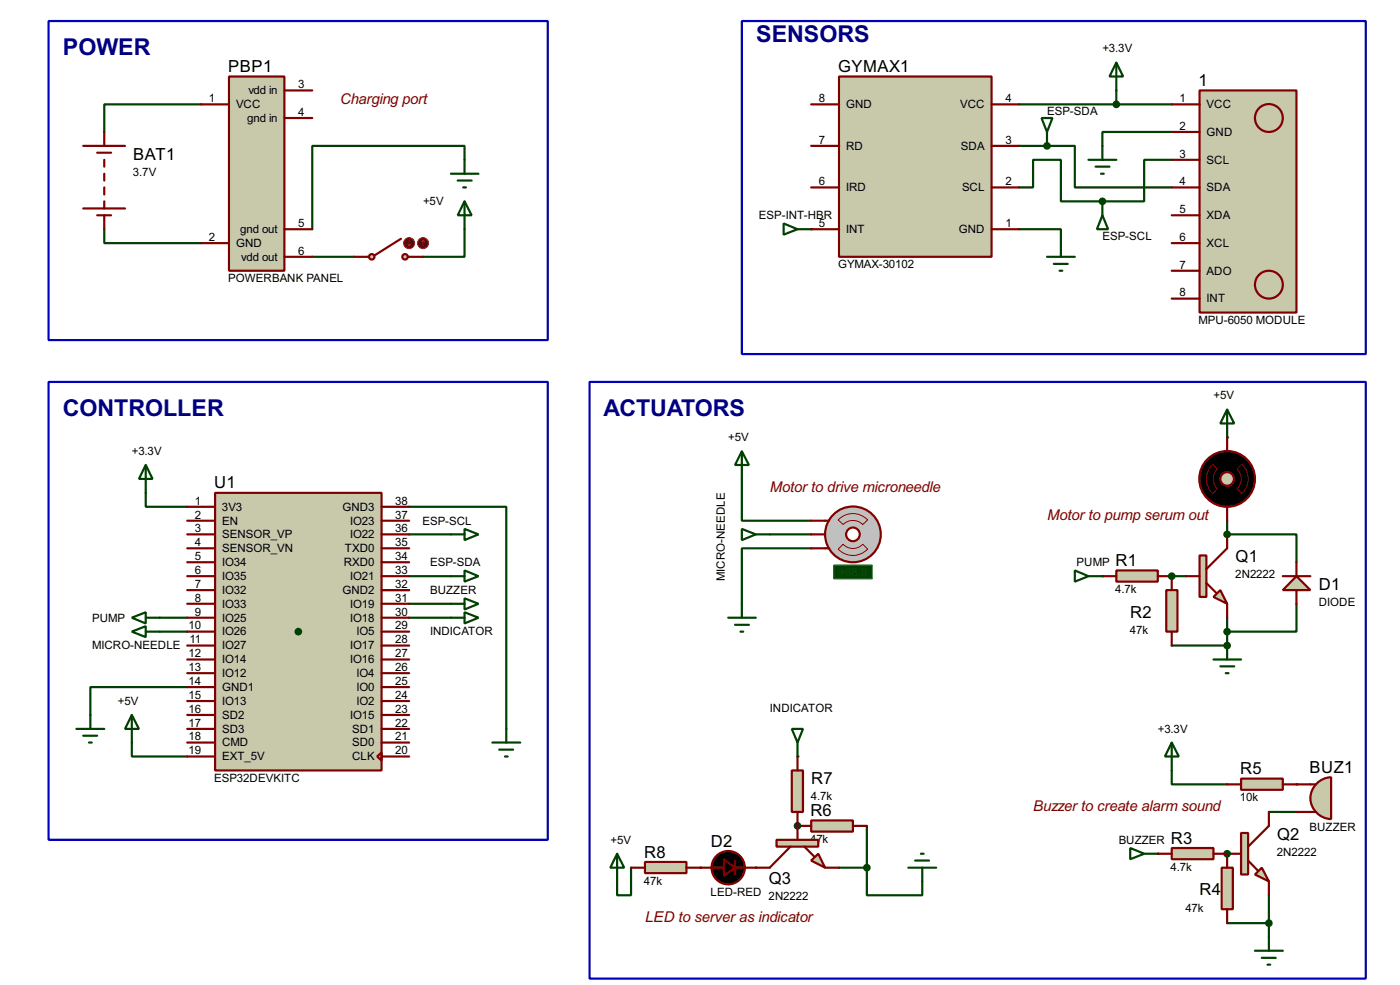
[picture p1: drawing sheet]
<svg xmlns="http://www.w3.org/2000/svg" width="256mm" height="180mm" viewBox="0 0 256 180" stroke-linecap="round" stroke-linejoin="round" font-family="sans-serif">
<path d="M204.5 16.6v2.5h10.2M214.7 24.2h-12.7v2.5" fill="none" stroke="#004000" stroke-width=".4"/>
<circle cx="202" cy="36.9" r=".2" fill="#004000"/>
<path d="M214.7 29.3h-5.1v7.6h-7.6" fill="none" stroke="#004000" stroke-width=".4"/>
<circle cx="191.8" cy="26.7" r=".2" fill="#004000"/>
<path d="M186.7 19.1h17.8M186.7 26.7h10.2v7.6h17.8M186.7 34.3h2.6v-5h5.1v7.6h7.6M186.7 42h7.7v2.5" fill="none" stroke="#004000" stroke-width=".4"/>
<circle cx="148.6" cy="42" r=".2" fill="#004000"/>
<path d="M36.9 19.1h-17.8v5.1M19.1 42v2.5h17.8" fill="none" stroke="#004000" stroke-width=".4"/>
<g fill="#004000">
<circle cx="202" cy="105.5" r=".2"/>
<circle cx="224.8" cy="80.1" r=".2"/>
</g>
<path d="M224.8 97.8h12.7v5.1" fill="none" stroke="#004000" stroke-width=".4"/>
<circle cx="224.8" cy="97.8" r=".2" fill="#004000"/>
<path d="M224.8 95.3v2.5" fill="none" stroke="#004000" stroke-width=".4"/>
<circle cx="214.7" cy="105.5" r=".2" fill="#004000"/>
<path d="M214.7 105.5h2.5" fill="none" stroke="#004000" stroke-width=".4"/>
<circle cx="214.7" cy="105.5" r=".2" fill="#004000"/>
<path d="M214.7 118.2h10.1" fill="none" stroke="#004000" stroke-width=".4"/>
<circle cx="224.8" cy="118.2" r=".2" fill="#004000"/>
<path d="M224.8 113.1v5.1M237.5 110.5v5.1h-12.7" fill="none" stroke="#004000" stroke-width=".4"/>
<circle cx="224.8" cy="156.3" r=".2" fill="#004000"/>
<path d="M232.5 148.6h5" fill="none" stroke="#004000" stroke-width=".4"/>
<circle cx="237.5" cy="143.6" r=".2" fill="#004000"/>
<path d="M214.7 141v2.6h10.1M224.8 169h7.7M232.5 163.9v7.6" fill="none" stroke="#004000" stroke-width=".4"/>
<g fill="#004000">
<circle cx="212.1" cy="156.3" r=".2"/>
<circle cx="224.8" cy="156.3" r=".2"/>
<circle cx="146.1" cy="151.2" r=".2"/>
</g>
<path d="M158.8 151.2v12.7h10.2v-2.6" fill="none" stroke="#004000" stroke-width=".4"/>
<g fill="#004000">
<circle cx="146.1" cy="138.5" r=".2"/>
<circle cx="146.1" cy="151.2" r=".2"/>
</g>
<path d="M153.7 158.8h5.1" fill="none" stroke="#004000" stroke-width=".4"/>
<circle cx="138.5" cy="158.8" r=".2" fill="#004000"/>
<path d="M115.6 158.8v5.1h-2.5v-2.6" fill="none" stroke="#004000" stroke-width=".4"/>
<circle cx="128.3" cy="158.8" r=".2" fill="#004000"/>
<g fill="none" stroke="#004000" stroke-width=".4">
<path d="M204.5 11.5l1.3 2.5h-2.5zM204.5 11.5v5.1M85.1 29.3v-2.6h-27.9v15.3M57.2 47h7.6M85.1 42v5h-7.6M26.7 90.2v2.6h7.6M75 92.8h17.8v40.6M75 97.8h7.6M135.9 87.7v7.6h12.7M141 97.8h7.6M29.3 113.1h5M29.3 115.6h5"/>
<path d="M75 108h-20.3v7.6M75 113.1h7.6M75 110.5h7.6M75 105.5h7.6M148.6 100.4h-12.7v10.1M24.2 135.9v2.6h10.1M34.3 125.8h-17.7v5.1"/>
</g>
<path d="M219.8 16.6h17.7v40.6h-17.7z" fill="#c8c8aa" stroke="#800000" stroke-width=".4"/>
<g fill="#c8c8aa" stroke="#800000" stroke-width=".4">
<circle cx="232.4" cy="21.6" r="2.55"/>
<circle cx="232.4" cy="52.1" r="2.55"/>
</g>
<path d="M214.7 19.1h5.1M214.7 24.2h5.1M214.7 29.3h5.1M214.7 34.3h5.1M214.7 39.4h5.1M214.7 44.5h5.1M214.7 49.6h5.1M214.7 54.7h5.1" fill="none" stroke="#800000" stroke-width=".4"/>
<g fill="#004000" stroke="#004000" stroke-width=".4">
<circle cx="204.5" cy="19.1" r=".5"/>
<circle cx="201.9" cy="36.9" r=".5"/>
<circle cx="191.8" cy="26.7" r=".5"/>
</g>
<g fill="none" stroke="#004000" stroke-width=".4">
<path d="M190.8 21.6h2l-1 2.6zM191.8 24.2v2.5M199.4 29.3h5.1M200.7 30.5h2.6M201.7 31.8h.5M202 39.4l1 2.6h-2zM202 26.7v2.6M202 36.9v2.5M143.6 40.9l2.5 1.1-2.5 1zM146.1 42h2.5M191.8 47h5.1M193.1 48.3h2.5"/>
<path d="M194.1 49.6h.5M194.4 44.5v2.5"/>
</g>
<path d="M153.7 14h28v33h-28z" fill="#c8c8aa" stroke="#800000" stroke-width=".4"/>
<g fill="none" stroke="#800000" stroke-width=".4">
<path d="M148.6 19.1h5.1M181.7 19.1h5M15.3 26.7h7.6M15.3 38.2h7.6M17.8 28h2.6M17.8 39.4h2.6M19.1 24.2v2.5M19.1 29.3v1.2M19.1 31.8v1.3M19.1 34.3v1.3M19.1 36.9v1.3M19.1 39.4v2.6"/>
<path d="M148.6 26.7h5.1M148.6 34.3h5.1M181.7 26.7h5M181.7 34.3h5M148.6 42h5.1M181.7 42h5"/>
</g>
<path d="M42 14h10.1v35.6h-10.1z" fill="#c8c8aa" stroke="#800000" stroke-width=".4"/>
<path d="M36.9 19.1h5.1M52.1 16.6h5.1M52.1 21.6h5.1M36.9 44.5h5.1M52.1 47h5.1M52.1 42h5.1" fill="none" stroke="#800000" stroke-width=".4"/>
<path d="M39.4 90.2h30.5v50.8h-30.5z" fill-rule="evenodd" fill="#c8c8aa" stroke="#800000" stroke-width=".4"/>
<g fill="none" stroke="#800000" stroke-width=".4">
<path d="M34.3 92.8h5.1M34.3 95.3h5.1M34.3 97.8h5.1M69.9 92.8h5.1M69.9 95.3h5.1M69.9 97.8h5.1M34.3 108h5.1M34.3 118.2h5.1M34.3 113.1h5.1M34.3 110.5h5.1M34.3 105.5h5.1M34.3 115.6h5.1"/>
<path d="M34.3 102.9h5.1M34.3 100.4h5.1M69.9 108h5.1M69.9 118.2h5.1M69.9 113.1h5.1M69.9 110.5h5.1M69.9 105.5h5.1M69.9 115.6h5.1M69.9 102.9h5.1M69.9 100.4h5.1M34.3 138.5h5.1M34.3 135.9h5.1"/>
<path d="M34.3 125.8h5.1M34.3 123.2h5.1M34.3 128.3h5.1M34.3 120.7h5.1M34.3 130.9h5.1M34.3 133.4h5.1M69.1 138.5l.8-.8v1.5zM69.9 138.5h5.1M69.9 135.9h5.1M69.9 125.8h5.1M69.9 123.2h5.1M69.9 128.3h5.1"/>
<path d="M69.9 120.7h5.1M69.9 130.9h5.1M69.9 133.4h5.1"/>
</g>
<circle cx="156.2" cy="97.8" r="5.1" fill="#c0c0c0" stroke="#800000" stroke-width=".4"/>
<circle cx="156.2" cy="97.8" r="1.25" fill="#feffff" stroke="#800000" stroke-width=".4"/>
<path d="M151.2 95.3h.7M151.2 100.4h.7" fill="none" stroke="#800000" stroke-width=".4"/>
<path d="M152.7 103.4h7.1v2.6h-7.1z" fill="#004000" stroke="#0f0" stroke-width=".2"/>
<path d="M153.6 95.2a3.7 3.7 0 0 1 5.4 0l-.9 .8a2.54 2.54 0 0 0-3.6 0zM154.5 99.6a2.45 2.45 0 0 0 3.6 0l.9 .9a3.7 3.7 0 0 1-5.4 0z" fill="none" stroke="#800000" stroke-width=".18"/>
<path d="M148.6 97.8h2.6M148.6 95.3h2.6M148.6 100.4h2.6" fill="none" stroke="#800000" stroke-width=".4"/>
<path d="M204.5 104.4h7.6v2.1h-7.6z" fill="#c8c8aa" stroke="#800000" stroke-width=".4"/>
<path d="M202 105.5h2.5M212.1 105.5h2.6" fill="none" stroke="#800000" stroke-width=".4"/>
<path d="M222.3 109.3l1.3-1.3 1.2 2.5z" fill="#c8c8aa" stroke="#800000" stroke-width=".4"/>
<path d="M219.8 101.7h1.2v7.6h-1.2z" fill="#c8c8aa" stroke="#800000" stroke-width=".4"/>
<path d="M224.8 97.8v2.6l-3.8 3.8M217.2 105.5h2.6M221 106.7l1.8 1.8M224.8 110.5v2.6" fill="none" stroke="#800000" stroke-width=".4"/>
<path d="M237.5 105.5l2.6 2.5h-5.1z" fill="#c8c8aa" stroke="#800000" stroke-width=".4"/>
<path d="M235 105.5h5.1M237.5 102.9v2.6M237.5 108v2.5" fill="none" stroke="#800000" stroke-width=".4"/>
<path d="M224.8 75l1.3 2.5h-2.5zM224.8 75v5.1M196.9 104.4l2.5 1.1-2.5 1zM199.4 105.5h2.6" fill="none" stroke="#004000" stroke-width=".4"/>
<circle cx="224.8" cy="87.7" r="5.1" fill="#000" stroke="#800000" stroke-width=".4"/>
<path d="M222.2 85l.8 .9a2.54 2.54 0 0 0 0 3.6l-.8 .9a3.7 3.7 0 0 1 0-5.4zM226.6 85.9l.9-.9a3.7 3.7 0 0 1 0 5.4l-.9-.9a2.45 2.45 0 0 0 0-3.6z" fill="none" stroke="#800000" stroke-width=".18"/>
<circle cx="224.8" cy="87.7" r="1.25" fill="#c8c8aa" stroke="#800000" stroke-width=".4"/>
<path d="M224.8 80.1v2.5M224.8 92.8v2.5" fill="none" stroke="#800000" stroke-width=".4"/>
<circle cx="224.8" cy="97.8" r=".5" fill="#004000" stroke="#004000" stroke-width=".4"/>
<path d="M213.7 108h2v7.6h-2z" fill="#c8c8aa" stroke="#800000" stroke-width=".4"/>
<path d="M214.7 105.5v2.5M214.7 115.6v2.6" fill="none" stroke="#800000" stroke-width=".4"/>
<g fill="#004000" stroke="#004000" stroke-width=".4">
<circle cx="214.6" cy="105.5" r=".5"/>
<circle cx="224.8" cy="118.2" r=".5"/>
<circle cx="224.8" cy="115.6" r=".5"/>
</g>
<path d="M224.8 118.2v2.5M222.3 120.7h5.1M223.6 122h2.5M224.6 123.2h.5" fill="none" stroke="#004000" stroke-width=".4"/>
<path d="M229.9 160.1l1.3-1.3 1.3 2.5z" fill="#c8c8aa" stroke="#800000" stroke-width=".4"/>
<path d="M227.4 152.5h1.3v7.6h-1.3z" fill="#c8c8aa" stroke="#800000" stroke-width=".4"/>
<path d="M224.8 156.3h2.6M228.7 157.5l1.7 1.8M232.5 148.6v2.6l-3.8 3.8M232.5 161.3v2.6" fill="none" stroke="#800000" stroke-width=".4"/>
<path d="M223.8 158.8h2.1v7.6h-2.1z" fill="#c8c8aa" stroke="#800000" stroke-width=".4"/>
<path d="M224.8 156.3v2.5M224.8 166.4v2.6" fill="none" stroke="#800000" stroke-width=".4"/>
<circle cx="224.8" cy="156.3" r=".5" fill="#004000" stroke="#004000" stroke-width=".4"/>
<path d="M227.4 142.5h7.6v2.1h-7.6z" fill="#c8c8aa" stroke="#800000" stroke-width=".4"/>
<path d="M224.8 143.6h2.6M235 143.6h2.5" fill="none" stroke="#800000" stroke-width=".4"/>
<path d="M241.2 143.4a3.8 3.8 0 0 1 2.7-1.1v7.6a3.8 3.8 0 0 1-3.5-2.4 3.8 3.8 0 0 1 .8-4.1z" fill-rule="evenodd" fill="#c8c8aa" stroke="#800000" stroke-width=".4"/>
<path d="M237.5 148.6h3.6M237.5 143.6h3.6" fill="none" stroke="#800000" stroke-width=".4"/>
<path d="M214.7 135.9l1.3 2.6h-2.6zM214.7 135.9v5.1M207.1 155.2l2.5 1.1-2.5 1zM209.6 156.3h2.5M229.9 174h5.1M231.2 175.3h2.5M232.2 176.6h.5M232.5 171.5v2.5" fill="none" stroke="#004000" stroke-width=".4"/>
<circle cx="232.4" cy="169" r=".5" fill="#004000" stroke="#004000" stroke-width=".4"/>
<path d="M214.7 155.2h7.6v2.1h-7.6z" fill="#c8c8aa" stroke="#800000" stroke-width=".4"/>
<path d="M212.1 156.3h2.6M222.3 156.3h2.5" fill="none" stroke="#800000" stroke-width=".4"/>
<path d="M148.6 150.2h7.7v2h-7.7z" fill="#c8c8aa" stroke="#800000" stroke-width=".4"/>
<path d="M146.1 151.2h2.5M156.3 151.2h2.5" fill="none" stroke="#800000" stroke-width=".4"/>
<g fill="#004000" stroke="#004000" stroke-width=".4">
<circle cx="146.1" cy="151.2" r=".5"/>
<circle cx="158.8" cy="158.8" r=".5"/>
</g>
<path d="M145.1 133.4h2l-1 2.5zM146.1 135.9v2.6M166.4 158.8h5.1M167.7 157.5h2.5M168.7 156.3h.5M169 158.8v2.5" fill="none" stroke="#004000" stroke-width=".4"/>
<path d="M145.1 141h2v7.6h-2z" fill="#c8c8aa" stroke="#800000" stroke-width=".4"/>
<path d="M146.1 138.5v2.5M146.1 148.6v2.6" fill="none" stroke="#800000" stroke-width=".4"/>
<path d="M148.6 157.5l1.3-1.2 1.3 2.5z" fill="#c8c8aa" stroke="#800000" stroke-width=".4"/>
<path d="M142.3 153.7h7.6v1.3h-7.6z" fill="#c8c8aa" stroke="#800000" stroke-width=".4"/>
<path d="M128.3 158.8h4.3M134.7 157.5v2.6M144.8 155l-3.8 3.8h-6.3M146.1 151.2v2.5M147.4 155l1.8 1.8M151.2 158.8h2.5" fill="none" stroke="#800000" stroke-width=".4"/>
<g fill="#000" stroke="#800000" stroke-width=".4">
<path d="M132.6 157.3l2.1 1.5-2.1 1.5z"/>
<circle cx="133.4" cy="158.8" r="3.1"/>
</g>
<path d="M113.1 156.3l1.3 2.5h-2.6zM113.1 156.3v5" fill="none" stroke="#004000" stroke-width=".4"/>
<path d="M118.2 157.8h7.6v2h-7.6z" fill="#c8c8aa" stroke="#800000" stroke-width=".4"/>
<path d="M115.6 158.8h2.6M125.8 158.8h2.5" fill="none" stroke="#800000" stroke-width=".4"/>
<path d="M82.6 31.8h5.1M83.9 33.1h2.5M84.9 34.3h.5M85.1 36.9l1.3 2.5h-2.5zM85.1 29.3v2.5M85.1 36.9v5.1" fill="none" stroke="#004000" stroke-width=".4"/>
<g fill="#c8c8aa" stroke="#800000" stroke-width=".4">
<circle cx="74.2" cy="47" r=".5"/>
<circle cx="68.1" cy="47" r=".5"/>
</g>
<path d="M64.8 47h2.8M73.5 43.7l-4.9 3.1M74.7 47h2.8" fill="none" stroke="#800000" stroke-width=".4"/>
<circle cx="74.9" cy="44.5" r="1" fill="#400000" stroke="#f00" stroke-width=".2"/>
<path d="M74.7 44.8l.3 .2M75 44v1M75.2 44.8l-.2 .2" fill="none" stroke="#f00" stroke-width=".2"/>
<circle cx="77.5" cy="44.5" r="1" fill="#400000" stroke="#f00" stroke-width=".2"/>
<path d="M77.5 44l-.2 .3M77.5 44l.3 .3M77.5 44v1" fill="none" stroke="#f00" stroke-width=".2"/>
<g fill="none" stroke="#004000" stroke-width=".4">
<path d="M26.7 85.1l1.3 2.6h-2.5zM26.7 85.1v5.1M82.6 97.8h2.5M85.1 96.8l2.6 1-2.6 1.1zM135.9 82.6l1.3 2.5h-2.5zM135.9 96.8l2.6 1-2.6 1.1zM135.9 82.6v5.1M138.5 97.8h2.5M24.2 113.1l2.5-1v2zM24.2 115.6l2.5-1v2zM26.7 113.1h2.6M26.7 115.6h2.6"/>
<path d="M82.6 113.1h2.5M82.6 110.5h2.5M82.6 105.5h2.5M85.1 112.1l2.6 1-2.6 1zM85.1 109.5l2.6 1-2.6 1.1zM85.1 104.4l2.6 1.1-2.6 1zM133.4 113.1h5.1M134.7 114.4h2.5M135.7 115.6h.5M135.9 110.5v2.6M14 133.4h5.1M15.3 134.7h2.5"/>
<path d="M16.3 135.9h.5M16.6 130.9v2.5M24.2 130.9l1.3 2.5h-2.6zM24.2 130.9v5M90.2 135.9h5.1M91.5 137.2h2.5M92.5 138.5h.5M92.8 133.4v2.5"/>
</g>
<circle cx="54.6" cy="115.6" r=".5" fill="#004000" stroke="#004000" stroke-width=".4"/>
<path d="M8.9 3.9h91.5v58.4h-91.5zM135.9 3.9h114.3v60.9h-114.3zM8.9 69.9h91.5v83.8h-91.5zM108 69.9h142.2v109.2h-142.2z" fill="none" stroke="#0000c0" stroke-width=".4"/>
<g font-size="4.8" fill="#000080">
<text x="11.5" y="10.2">POWER</text>
<text x="138.5" y="7.6">SENSORS</text>
<text x="11.5" y="76.2">CONTROLLER</text>
<text x="110.6" y="76.2">ACTUATORS</text>
</g>
<g font-size="3.4">
<text x="41.8" y="13.2">PBP1</text>
<text x="153.6" y="13.2">GYMAX1</text>
<text x="219.6" y="15.7">1</text>
<text x="24.4" y="29.3">BAT1</text>
<text x="39.3" y="89.4">U1</text>
<text x="204.4" y="103.6">R1</text>
<text x="226.4" y="102.9">Q1</text>
<text x="207.1" y="113.1">R2</text>
<text x="241.6" y="108">D1</text>
<text x="148.6" y="143.6">R7</text>
<text x="227.2" y="141.7">R5</text>
<text x="239.9" y="141.5">BUZ1</text>
<text x="148.5" y="149.4">R6</text>
<text x="130.2" y="155">D2</text>
<text x="214.5" y="154.4">R3</text>
<text x="234" y="153.7">Q2</text>
<text x="118" y="157">R8</text>
<text x="140.9" y="161.8">Q3</text>
<text x="219.8" y="163.9">R4</text>
</g>
<g font-size="3.1" fill="#800000">
<text x="62.3" y="19">Charging port</text>
<text x="141" y="90.1">Motorto drive microneedle</text>
<text x="191.8" y="95.2">Motorto pump serum out</text>
<text x="189.3" y="148.5">Buzzerto create alarm sound</text>
<text x="118.2" y="168.8">LED to serveras indicator</text>
</g>
<g font-size="2.4">
<text x="202" y="9.6">+3.3V</text>
<text x="45.5" y="17.3">vdd in</text>
<text x="54.7" y="16.2">3</text>
<text x="38.3" y="18.7">1</text>
<text x="43.2" y="19.8">VCC</text>
<text x="45.3" y="22.3">gnd in</text>
<text x="54.7" y="21.2">4</text>
<text x="150" y="18.7">8</text>
<text x="155" y="19.8">GND</text>
<text x="175.9" y="19.8">VCC</text>
<text x="184.2" y="18.7">4</text>
<text x="191.8" y="21">ESP-SDA</text>
<text x="216.1" y="18.7">1</text>
<text x="216.1" y="23.8">2</text>
<text x="221" y="19.8">VCC</text>
<text x="150" y="26.3">7</text>
<text x="155" y="27.4">RD</text>
<text x="176" y="27.4">SDA</text>
<text x="184.2" y="26.3">3</text>
<text x="216.1" y="28.9">3</text>
<text x="221" y="24.9">GND</text>
<text x="221" y="30">SCL</text>
<text x="24.4" y="32.2">3.7V</text>
<text x="150" y="33.9">6</text>
<text x="155" y="35">IRD</text>
<text x="176.2" y="35">SCL</text>
<text x="184.2" y="33.9">2</text>
<text x="216.1" y="33.9">4</text>
<text x="221" y="35">SDA</text>
<text x="54.7" y="41.6">5</text>
<text x="77.5" y="37.6">+5V</text>
<text x="139" y="40.1">ESP-INT-HBR</text>
<text x="150" y="41.6">5</text>
<text x="184.2" y="41.6">1</text>
<text x="216.1" y="39">5</text>
<text x="221" y="40.1">XDA</text>
<text x="38.3" y="44.1">2</text>
<text x="43.2" y="45.2">GND</text>
<text x="44" y="42.7">gnd out</text>
<text x="44.2" y="47.7">vdd out</text>
<text x="54.7" y="46.6">6</text>
<text x="155" y="42.7">INT</text>
<text x="175.6" y="42.7">GND</text>
<text x="202" y="43.9">ESP-SCL</text>
<text x="216.1" y="44.1">6</text>
<text x="221" y="45.2">XCL</text>
<text x="41.8" y="51.7">POWERBANK PANEL</text>
<text x="153.5" y="49.1">GYMAX-30102</text>
<text x="216.1" y="49.2">7</text>
<text x="221" y="50.3">ADO</text>
<text x="216.1" y="54.3">8</text>
<text x="219.6" y="59.3">MPU-6050 MODULE</text>
<text x="221" y="55.4">INT</text>
<text x="222.3" y="73.1">+5V</text>
<text x="24.2" y="83.3">+3.3V</text>
<text x="133.4" y="80.8">+5V</text>
<text x="35.7" y="92.4">1</text>
<text x="35.7" y="94.9">2</text>
<text x="40.7" y="93.5">3V3</text>
<text x="62.7" y="93.5">GND3</text>
<text x="72.4" y="92.4">38</text>
<text x="72.4" y="94.9">37</text>
<text x="35.7" y="100">4</text>
<text x="35.7" y="97.4">3</text>
<text x="40.7" y="96">EN</text>
<text x="40.7" y="101.1">SENSOR_VN</text>
<text x="40.7" y="98.5">SENSOR_VP</text>
<text x="63.2" y="101.1">TXD0</text>
<text x="64.1" y="98.5">IO22</text>
<text x="64.1" y="96">IO23</text>
<text x="72.4" y="97.4">36</text>
<text x="72.4" y="100">35</text>
<text x="77.4" y="96">ESP-SCL</text>
<text x="35.7" y="107.6">7</text>
<text x="35.7" y="102.5">5</text>
<text x="35.7" y="105.1">6</text>
<text x="40.7" y="103.6">IO34</text>
<text x="40.7" y="106.2">IO35</text>
<text x="63" y="103.6">RXD0</text>
<text x="64.1" y="106.2">IO21</text>
<text x="72.4" y="107.6">32</text>
<text x="72.4" y="105.1">33</text>
<text x="72.4" y="102.5">34</text>
<text x="78.8" y="103.6">ESP-SDA</text>
<text x="132.8" y="106.4" transform="rotate(-90 132.8 106.4)">MICRO-NEEDLE</text>
<text x="197.2" y="103.6">PUMP</text>
<text x="226.3" y="105.9">2N2222</text>
<text x="16.9" y="113.8">PUMP</text>
<text x="35.7" y="112.7">9</text>
<text x="35.7" y="110.1">8</text>
<text x="40.7" y="113.8">IO25</text>
<text x="40.7" y="108.7">IO32</text>
<text x="40.7" y="111.2">IO33</text>
<text x="62.7" y="108.7">GND2</text>
<text x="64.1" y="113.8">IO18</text>
<text x="64.1" y="111.2">IO19</text>
<text x="72.4" y="112.7">30</text>
<text x="72.4" y="110.1">31</text>
<text x="78.8" y="108.7">BUZZER</text>
<text x="204.3" y="108.6">4.7k</text>
<text x="241.6" y="111">DIODE</text>
<text x="16.9" y="118.9">MICRO-NEEDLE</text>
<text x="34.6" y="115.2">10</text>
<text x="34.7" y="117.8">11</text>
<text x="40.7" y="116.3">IO26</text>
<text x="40.7" y="118.9">IO27</text>
<text x="64.1" y="118.9">IO17</text>
<text x="65.3" y="116.3">IO5</text>
<text x="72.4" y="117.8">28</text>
<text x="72.4" y="115.2">29</text>
<text x="78.8" y="116.3">INDICATOR</text>
<text x="207" y="116.1">47k</text>
<text x="34.6" y="125.4">14</text>
<text x="34.6" y="122.8">13</text>
<text x="34.6" y="120.3">12</text>
<text x="40.7" y="123.9">IO12</text>
<text x="40.7" y="121.4">IO14</text>
<text x="64.1" y="121.4">IO16</text>
<text x="65.3" y="123.9">IO4</text>
<text x="72.4" y="125.4">25</text>
<text x="72.4" y="120.3">27</text>
<text x="72.4" y="122.8">26</text>
<text x="21.6" y="129">+5V</text>
<text x="34.6" y="127.9">15</text>
<text x="34.6" y="130.5">16</text>
<text x="40.7" y="126.5">GND1</text>
<text x="40.7" y="129">IO13</text>
<text x="40.7" y="131.6">SD2</text>
<text x="64.1" y="131.6">IO15</text>
<text x="65.3" y="126.5">IO0</text>
<text x="65.3" y="129">IO2</text>
<text x="72.4" y="130.5">23</text>
<text x="72.4" y="127.9">24</text>
<text x="141" y="130.3">INDICATOR</text>
<text x="34.6" y="135.5">18</text>
<text x="34.6" y="133">17</text>
<text x="40.7" y="136.6">CMD</text>
<text x="40.7" y="134.1">SD3</text>
<text x="64.5" y="136.6">SD0</text>
<text x="64.5" y="134.1">SD1</text>
<text x="72.4" y="135.5">21</text>
<text x="72.4" y="133">22</text>
<text x="212.1" y="134.1">+3.3V</text>
<text x="34.6" y="138.1">19</text>
<text x="39.2" y="143.1">ESP32DEVKITC</text>
<text x="40.7" y="139.2">EXT_5V</text>
<text x="64.5" y="139.2">CLK</text>
<text x="72.4" y="138.1">20</text>
<text x="148.6" y="146.5">4.7k</text>
<text x="227.2" y="146.7">10k</text>
<text x="111.9" y="154.4">+5V</text>
<text x="148.4" y="154.3">47k</text>
<text x="204.9" y="154.4">BUZZER</text>
<text x="239.9" y="152">BUZZER</text>
<text x="118" y="161.9">47k</text>
<text x="214.5" y="159.4">4.7k</text>
<text x="233.9" y="156.7">2N2222</text>
<text x="130.2" y="164">LED-RED</text>
<text x="140.8" y="164.7">2N2222</text>
<text x="217.2" y="166.9">47k</text>
</g>
<text font-size="2.4" fill="#008000" x="153.7" y="105.4">+88.8</text>
</svg>
